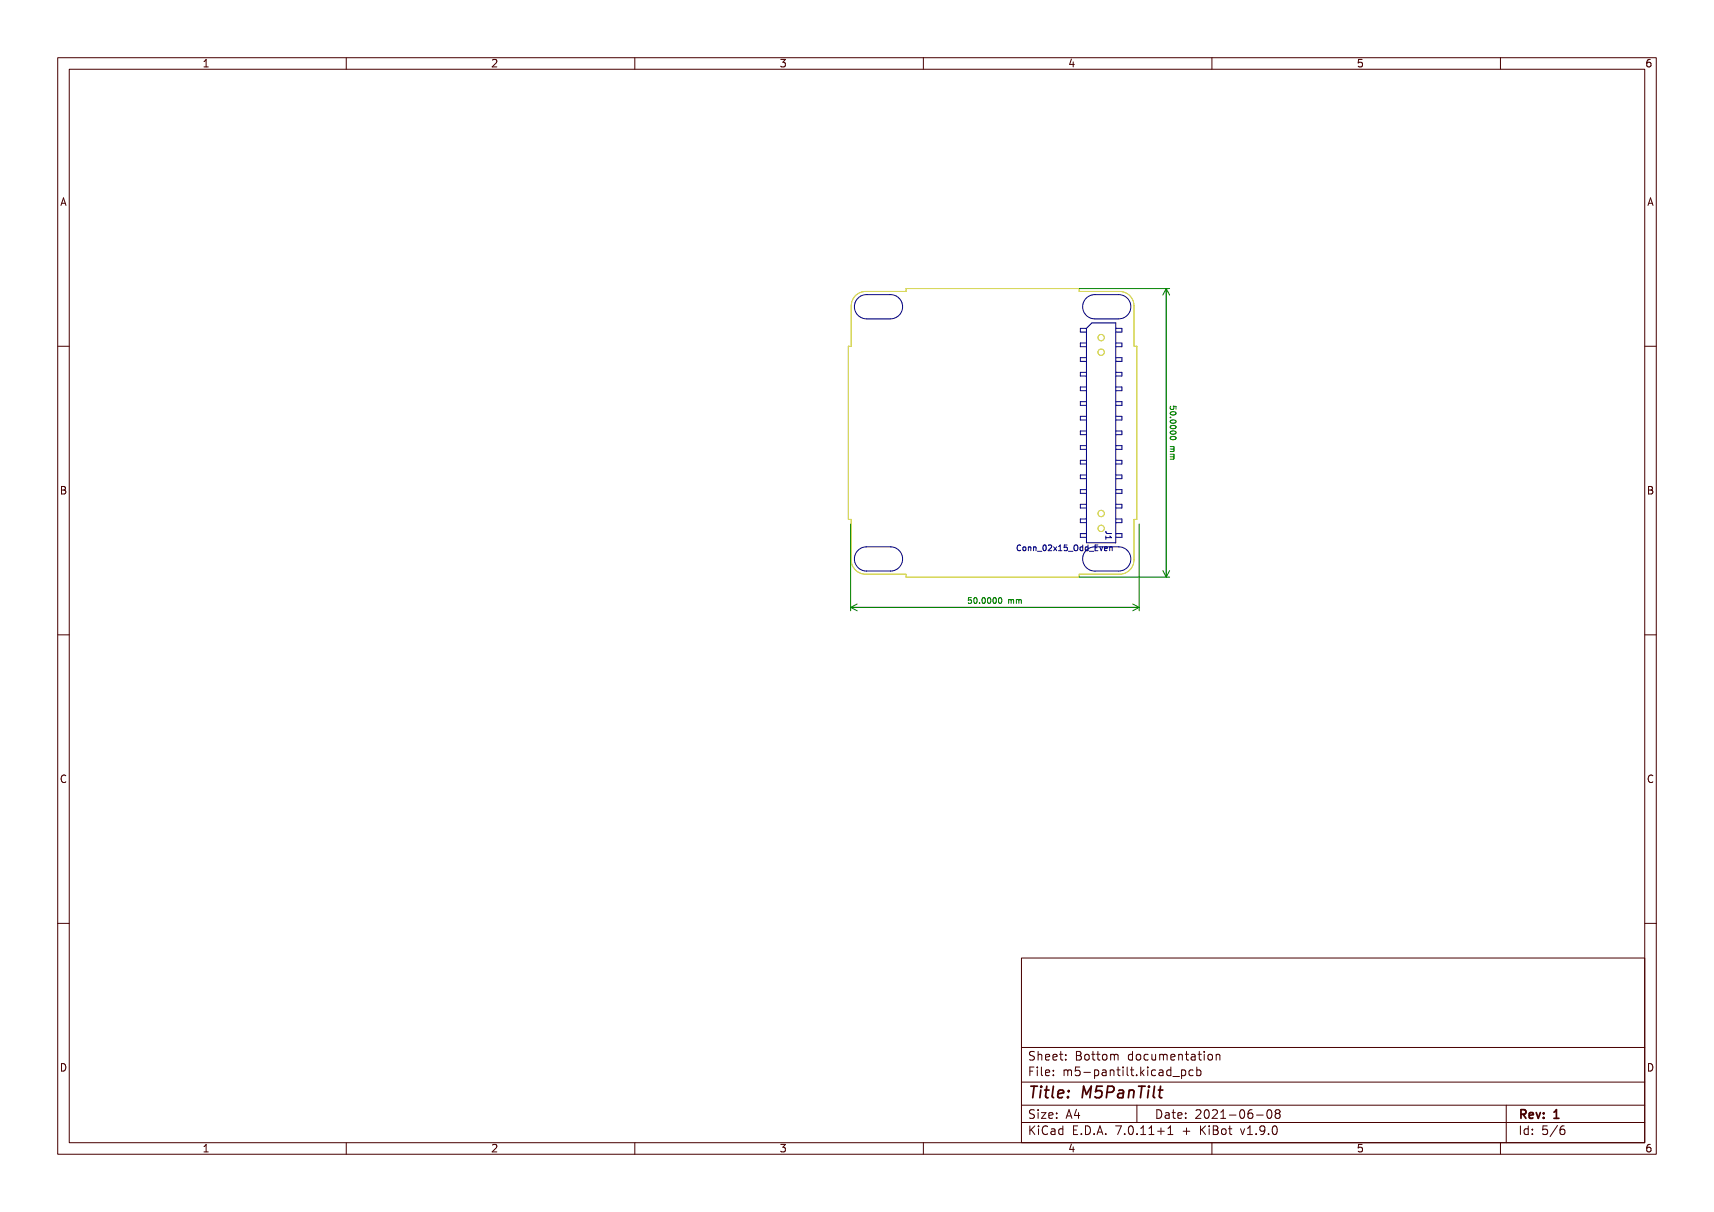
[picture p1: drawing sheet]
<svg xmlns="http://www.w3.org/2000/svg" width="297mm" height="210mm" viewBox="0 0 297 210" stroke-linecap="round" stroke-linejoin="round" font-family="sans-serif">
<g fill="none" stroke="#000084" stroke-width=".17">
<path d="M148.7 51.7l.9-.6 .6-.1h4.1a2.1 2.1 0 0 1 2.1 2.1 2.1 2.1 0 0 1-2.1 2.1h-4.1a2.1 2.1 0 0 1-2-1.2 2.1 2.1 0 0 1 .5-2.3zM188.2 51.7l.9-.6 .6-.1h4.2a2.1 2.1 0 0 1 2.1 2.1 2.1 2.1 0 0 1-2.1 2.1h-4.2a2.1 2.1 0 0 1-1.9-1.2 2.1 2.1 0 0 1 .4-2.3zM188.3 56.9h-1.1v.6h1.1M188.3 59.4h-1.1v.7h1.1M189.2 55.9h4.1v38.1h-5v-37.1zM193.3 59.4h1.1v.7h-1.1M193.3 56.9h1.1v.6h-1.1M188.3 62h-1.1v.6h1.1M188.3 64.5h-1.1v.7h1.1M188.3 67.1h-1.1v.6h1.1M188.3 69.6h-1.1v.6h1.1M188.3 72.1h-1.1v.7h1.1"/>
<path d="M188.3 74.7h-1.1v.6h1.1M188.3 77.2h-1.1v.7h1.1M188.3 79.8h-1.1v.6h1.1M193.3 79.8h1.1v.6h-1.1M193.3 77.2h1.1v.7h-1.1M193.3 74.7h1.1v.6h-1.1M193.3 72.1h1.1v.7h-1.1M193.3 69.6h1.1v.6h-1.1M193.3 67.1h1.1v.6h-1.1M193.3 64.5h1.1v.7h-1.1M193.3 62h1.1v.6h-1.1M148.7 95.4l.9-.6 .6-.1h4.1a2.1 2.1 0 0 1 2.1 2.1 2.1 2.1 0 0 1-2.1 2.1h-4.1a2.1 2.1 0 0 1-2-1.2 2.1 2.1 0 0 1 .5-2.3z"/>
<path d="M176.9 94.5a.44 .44 0 0 0-.7 .4 .44 .44 0 0 0 .7 .4M177.3 94.8h.3l.2 .1v.3l-.2 .2-.4-.2zM178.2 94.9l.4-.1v.6M178.2 94.8v.6M179.1 94.9l.4-.1v.6M179.1 94.8v.6M179.8 95.5h.7M180.9 94.5l.1-.1a.53 .53 0 0 1 .3 .5 .53 .53 0 0 1-.3 .5 .66 .66 0 0 1-.1-.9zM181.7 94.5l.4-.1 .1 .3-.6 .7h.6M182.6 94.8l.5 .6M183.1 94.8l-.5 .6M183.4 95.4h.6"/>
<path d="M183.4 94.7l.3-.3v1M184.9 94.4h-.5v.5h.5v.4l-.1 .1-.4-.1M185.1 95.5h.8M186.1 94.6l.2-.2a.33 .33 0 0 1 .5 .4v.3a.33 .33 0 0 1-.4 .3 .33 .33 0 0 1-.3-.3zM187.6 94.8h-.3l-.2 .1 .1 .5h.4M187.6 94.4v1M188.2 95.4l.9-.6 .6-.1h4.2a2.1 2.1 0 0 1 2.1 2.1 2.1 2.1 0 0 1-2.1 2.1h-4.2a2.1 2.1 0 0 1-1.9-1.2 2.1 2.1 0 0 1 .4-2.3zM188.3 92.5h-1.1v.6h1.1M188.3 82.3h-1.1v.6h1.1M188.3 84.8h-1.1v.7h1.1M188.3 87.4h-1.1v.6h1.1M188.3 89.9h-1.1v.7h1.1"/>
<path d="M188.5 94.8h-.3l-.1 .1v.5h.4M188.5 94.4v1M188.8 95.5h.7M189.8 94.9h.3M190.2 94.4h-.4v1h.4M190.6 94.8l.2 .6 .3-.6M191.5 94.8l-.1 .1v.4l.1 .1h.3M191.6 92.1l.2 .3h.8M191.6 92.9v.5M191.7 94.8l.2 .2-.5 .1M192.3 94.8v.6M192.3 92.9l.3 .3h-1"/>
<path d="M192.4 94.8l-.1 .1M192.6 94.8l.1 .1v.5M193.3 92.5h1.1v.6h-1.1M193.3 89.9h1.1v.7h-1.1M193.3 87.4h1.1v.6h-1.1M193.3 84.8h1.1v.7h-1.1M193.3 82.3h1.1v.6h-1.1"/>
</g>
<g fill="none" stroke="#c2c200" stroke-width=".17">
<path d="M148.4 51l1-.4 .6-.1h7v-.5h30v.5h7a2.5 2.5 0 0 1 2.5 2.5v7h.5v30h-.5v7a2.5 2.5 0 0 1-2.5 2.5h-7v.5h-30v-.5h-7a2.5 2.5 0 0 1-2.5-2.5v-7h-.5v-30h.5v-7a2.5 2.5 0 0 1 .9-2z"/>
<circle cx="190.8" cy="58.5" r=".55"/>
<circle cx="190.8" cy="61" r=".55"/>
<circle cx="190.8" cy="89" r=".55"/>
<circle cx="190.8" cy="91.5" r=".55"/>
</g>
<g fill="none" stroke="#008400" stroke-width=".17">
<path d="M187 50h15.7M202.1 50v50M202.1 50l-.6 1.1M202.1 50l.6 1.1M202.8 72.3h.1M202.8 77.4h.6M202.8 77.8h.5M202.8 78.7h.6M202.8 79.1h.5M202.8 71.5a.49 .49 0 0 1 .6-.2 .49 .49 0 0 1 .3 .5 .49 .49 0 0 1-.5 .2 .49 .49 0 0 1-.4-.5zM202.9 70.4l-.1 .1 .1 .4h.4v-.5h.5v.5M202.9 72.9a.48 .48 0 0 1 .5-.2 .48 .48 0 0 1 .3 .5 .49 .49 0 0 1-.5 .2 .49 .49 0 0 1-.4-.5z"/>
<path d="M202.9 73.8a.48 .48 0 0 1 .5-.1 .48 .48 0 0 1 .3 .4 .49 .49 0 0 1-.5 .3 .49 .49 0 0 1-.4-.5zM202.9 74.8a.48 .48 0 0 1 .5-.2 .48 .48 0 0 1 .3 .5 .49 .49 0 0 1-.5 .2 .49 .49 0 0 1-.4-.5zM202.9 75.7a.48 .48 0 0 1 .5-.1 .48 .48 0 0 1 .3 .4 .49 .49 0 0 1-.5 .3 .49 .49 0 0 1-.4-.5zM203.3 77.8l.1 .2v.2h-.6M203.3 79.1l.1 .2v.2l-.6 .1M203.3 77.4l.1 .3-.1 .1M203.3 78.7l.1 .3-.1 .1M147.4 90.8v15M197.4 90.8v15M201.5 98.9l.6 1.1M202.7 98.9l-.6 1.1M147.4 105.2h50"/>
<path d="M147.4 105.2l1.1 .6M148.5 104.7l-1.1 .5M168.3 103.5h-.5v.5h.5v.5l-.1 .1-.4-.1M168.8 103.6l.2-.1a.53 .53 0 0 1 .3 .6 .53 .53 0 0 1-.3 .5l-.3-.4zM169.7 104.5v.1M170.3 103.6l.1-.1a.53 .53 0 0 1 .3 .6 .53 .53 0 0 1-.3 .5l-.2-.4zM171.2 103.6l.2-.1a.53 .53 0 0 1 .3 .6 .53 .53 0 0 1-.3 .5l-.3-.4zM172.2 103.6l.1-.1a.53 .53 0 0 1 .4 .6 .53 .53 0 0 1-.4 .5l-.2-.4zM173.2 103.6l.1-.1a.53 .53 0 0 1 .3 .6 .53 .53 0 0 1-.3 .5 .67 .67 0 0 1-.1-1zM174.8 103.9v.7M174.8 104l.3-.1 .1 .1M175.2 104l.2-.1h.2v.7"/>
<path d="M175.2 104v.6M176.1 104l.3-.1 .1 .1M176.1 103.9v.7M176.5 104l.2-.1h.2l.1 .7M176.5 104v.6M187 100h15.7M196.3 104.7l1.1 .5M197.4 105.2l-1.1 .6"/>
</g>
<g fill="none" stroke="#480000" stroke-width=".17">
<path d="M10 10h277v190h-277zM12 12h273v186h-273zM35.3 10.7l.4-.4v1.3M35.3 11.6h.8M60 10v2M85.3 10.4l.5-.1 .3 .4-.8 .9h.8M110 10v2M135.3 10.3h.8l-.4 .5 .3 .1v.6l-.2 .1-.5-.1M160 10v2M185.7 10.2l-.4 1h.9M186 10.7v.9M210 10v2"/>
<path d="M236 10.3h-.6l-.1 .6 .2-.1 .5 .1 .1 .1-.1 .5-.2 .1-.5-.1M260 10v2M286 10.3l-.4 .1a.87 .87 0 0 0 0 1.2l.4-.1 .1-.5-.3-.2-.3 .1-.2 .1M10.6 35.6l.4-1.3 .4 1.3M10.7 35.2h.6M285.6 35.6l.4-1.3 .4 1.3M285.7 35.2h.6M10 60h2M285 60h2M10.7 84.3l.6 .1v.3l-.2 .2a.35 .35 0 0 1 .3 .3 .35 .35 0 0 1-.2 .4h-.5zM10.7 84.9h.4M285.7 84.3l.6 .1v.3l-.2 .2a.35 .35 0 0 1 .3 .3 .35 .35 0 0 1-.2 .4h-.5z"/>
<path d="M285.7 84.9h.4M10 110h2M285 110h2M11.4 134.4a.62 .62 0 0 0-.9 .5 .62 .62 0 0 0 .7 .7l.2-.1M286.4 134.4a.62 .62 0 0 0-.9 .5 .62 .62 0 0 0 .7 .7l.2-.1M10 160h2M285 160h2M177 166h108v32h-108zM10.7 184.3a.66 .66 0 0 1 .7 .6 .66 .66 0 0 1-.7 .7zM35.3 199.6h.8M35.3 198.7l.4-.4v1.3M60 198v2"/>
<path d="M85.3 198.4l.5-.1 .3 .4-.8 .9h.8M110 198v2M135.3 198.3h.8l-.4 .5 .3 .1v.6l-.2 .1-.5-.1M160 198v2M177 181.5h108M177 187.5h108M177 191.5h108M177 194.5h108M178.5 185.6h.5M178.5 195.1v1.5M178.7 195.7l.6 .9M179.2 184.9h-.7v1.5"/>
<path d="M179.2 182.3l-.5-.1-.2 .1v.5l.6 .2 .1 .4-.2 .3-.6-.1M179.2 192.4l-.5-.1-.2 .1v.5l.6 .2 .1 .4-.2 .3-.6-.1M179.3 195.1l-.8 .8M179.7 184.9v.1M179.7 185.4v1M179.9 182.8l.2-.1 .4 .1v.9M179.9 182.2v1.5M179.9 192.3v.1M179.9 192.8v1M180 195.1v.1M180 195.6v1M180.5 184.9v1.3l.2 .2"/>
<path d="M180.5 192.8h.7l-.7 1h.7M181.2 183.2l.7-.2-.1-.2-.4-.1-.2 .2v.7h.6M181.2 185.9l.7-.2-.1-.2-.4-.1-.2 .2v.7h.6M181.5 195.2a.6 .6 0 0 0-.7 0 .6 .6 0 0 0-.2 .7 .56 .56 0 0 0 .3 .6 .56 .56 0 0 0 .6-.1M181.7 193.3l.8-.2-.1-.2-.4-.1-.3 .2 .1 .7h.6M182.2 195.7h.5l.1 .9M182.5 183.2l.7-.2-.1-.2-.4-.1-.2 .2v.7h.6M182.5 186.2v.2M182.5 185.5v.1M182.8 195.9l-.5 .1a.29 .29 0 0 0-.2 .3 .29 .29 0 0 0 .2 .3l.5-.1M183.1 193.6v.2M183.1 192.9v.1"/>
<path d="M183.6 182.7h.6M183.8 182.2v1.3l.4 .2M184.2 195.7l-.5-.1-.2 .3v.4l.1 .2h.6M184.2 195.1v1.5M184.4 185.5l.4-.1 .2 .2M184.4 185.4v1M184.7 183.5v.2M184.7 182.8v.1M184.7 193.8l.5-1.5 .5 1.5M184.9 193.4h.7M185 185.6l.2-.2 .4 .1 .1 .9M185 185.6v.8"/>
<path d="M185.7 198.2l-.4 1h.9M186 198.7v.9M186 195.8h.5M186.5 182.2h.5l.2 .1 .1 .3-.3 .3a.4 .4 0 0 1 .4 .4 .4 .4 0 0 1-.3 .4h-.6zM186.5 182.9h.5M186.5 192.2l-.3 1.1h.9M186.7 195.1h-.7v1.5h.7M186.9 192.8v1M187.1 184.9h-.7l-.1 .7 .2-.1h.5l.2 .2-.1 .5-.2 .2h-.4l-.2-.2M187.4 196.4v.2M187.8 185.8h1.2M188.1 182.8l.4-.1 .2 .3v.4l-.2 .3-.4-.1-.1-.2v-.4z"/>
<path d="M188.1 195.1a.76 .76 0 0 1 .9 .7 .76 .76 0 0 1-.9 .8zM189.2 182.7h.5M189.4 182.2v1.3l.3 .2M189.6 196.4v.2M189.7 185.5l.4-.1 .3 .3v.4l-.2 .2h-.5M189.7 185.4v1.5M190 182.7h.6M190.1 196.6l.5-1.5 .5 1.5M190.2 182.2v1.3l.4 .2M190.2 196.2h.8M191 185.5h.6l.1 .9M191.1 182.8l.2-.1 .4 .1 .1 .6-.1 .2-.4 .1-.2-.2z"/>
<path d="M191.6 196.4v.2M191.7 185.7l-.5 .1a.3 .3 0 0 0-.3 .3 .3 .3 0 0 0 .3 .3l.5-.1M192.4 185.5l.2-.1 .4 .1v.9M192.4 185.4v1M192.5 182.8l.4-.1 .2 .2M192.5 182.7v1M193.1 182.9l.2-.2 .4 .1v.9M193.1 182.9v.8M193.3 195.1h1l-.6 1.5M193.5 185.4h.6M193.7 184.9v1.3l.4 .2M194.6 184.9v.1"/>
<path d="M194.6 185.4v1M194.9 196.4v.2M195.3 184.9v1.3l.2 .2M195.7 195.2l.2-.1a.81 .81 0 0 1 .6 .6 .81 .81 0 0 1-.3 .8l-.2 .1a.81 .81 0 0 1-.3-1.4zM195.9 185.4h.6M196.1 184.9v1.3l.4 .2M196.2 182.8l-.4-.1-.3 .3v.4l.2 .2h.5M196.2 182.2v1.5M197 182.8l.2-.1 .4 .1 .1 .6-.2 .2-.3 .1-.2-.2zM197 186.2v.2M197 191.5v3M197 196.4v.2"/>
<path d="M197.7 184.9v1.5M197.7 196.6h.8M197.7 195.5l.4-.4v1.5M197.8 185.8l.4 .6M198.2 185.4l-.5 .6M198.9 184.9v.1M198.9 185.4v1M199 182.8l-.5-.1-.3 .3v.4l.2 .2h.6M199.1 195.5l.4-.4v1.5M199.1 196.6h.9M199.6 182.7l.1 .9 .3 .1 .2-.2M200.2 182.7v1"/>
<path d="M200.2 185.5l-.4-.1-.3 .3v.4l.2 .2h.5M200.5 192.3a.76 .76 0 0 1 .8 .7 .76 .76 0 0 1-.8 .8zM200.6 196h1.1M200.9 185.5h.6v.9M201 182.8l.4-.1 .2 .2M201 182.7v1M201.2 195.4v1.2M201.5 185.7l-.5 .1a.29 .29 0 0 0-.2 .3 .29 .29 0 0 0 .2 .3l.5-.1M201.6 182.9l.2-.2 .4 .1v.9M201.6 182.9v.8M202 192.9h.5l.1 .9M202.4 196.6h.8"/>
<path d="M202.4 195.5l.4-.4v1.5M202.6 193.1l-.5 .1a.29 .29 0 0 0-.2 .3 .29 .29 0 0 0 .2 .3l.5-.1M202.9 183.2l.7-.2-.1-.2-.4-.1-.2 .2 .1 .7h.5M202.9 184.9v1.5M202.9 185.5l-.4-.1-.3 .3v.4l.1 .2h.6M203.1 192.8h.6M203.2 186.5h1.2M203.3 192.3v1.3l.4 .2M204.1 193.3l.7-.2-.1-.2-.4-.1-.2 .2 .1 .7h.5M204.2 182.8l.3-.1 .3 .1 .1 .9M204.2 182.7v1M204.7 185.5l.5-.1 .3 .3v.4l-.2 .2h-.6"/>
<path d="M204.7 185.4v1.5M205 196h1.2M205.4 182.7h.6M205.5 192.9v.1M205.5 193.6v.2M205.6 182.2v1.3l.1 .1 .3 .1M205.6 195.4v1.2M206.5 182.8h.5l.1 .9M206.7 185.5l-.4-.1-.3 .3v.4l.2 .2h.5M207.1 183l-.5 .1a.29 .29 0 0 0-.2 .3 .29 .29 0 0 0 .2 .3l.5-.1M207.2 192.4l.3-.1h.3l.2 .1 .1 .3-.1 .2-.8 .9h.9M207.4 185.5l.4-.1 .3 .3v.4l-.1 .2h-.6"/>
<path d="M207.4 184.9v1.5M207.6 182.7h.6M207.8 182.2v1.3l.1 .1 .3 .1M208 195.1v1.5M208.2 195.7l.7 .9M208.7 182.2v.1M208.7 182.7v1M208.8 192.4l.2-.1a.81 .81 0 0 1 .6 .6 .81 .81 0 0 1-.3 .8l-.1 .1a.81 .81 0 0 1-.4-1.4zM208.9 195.1l-.9 .8M209.4 182.8l.2-.1 .4 .1 .1 .6-.1 .2-.4 .1-.2-.2zM209.5 195.1v.1M209.5 195.6v1"/>
<path d="M210 198v2M210.1 192.4l.2-.1h.4l.2 .1 .1 .3-.1 .2-.9 .9h1M210.2 195.1h.5l.3 .1v.3l-.3 .3a.4 .4 0 0 1 .4 .4 .4 .4 0 0 1-.3 .4h-.6zM210.2 195.8h.5M210.7 182.8l.3-.1 .3 .1 .1 .9M210.7 182.7v1M211.5 193.8h.9M211.5 192.7l.5-.4v1.5M211.7 195.7l.3-.1 .4 .1 .1 .6-.2 .2-.3 .1-.3-.2zM212.9 195.6h.6M213 193.2h1.2M213.1 195.1v1.3l.4 .2"/>
<path d="M215 195.6l.3 1 .4-1M215 192.4l.2-.1a.81 .81 0 0 1 .6 .6 .81 .81 0 0 1-.3 .8l-.2 .1a.81 .81 0 0 1-.6-.6 .81 .81 0 0 1 .3-.8zM216.2 196.6h.8M216.2 195.5l.4-.4v1.5M217 192.3a.59 .59 0 0 0-.8 .6v.6l.2 .2 .4 .1 .2-.2 .1-.5-.1-.2h-.5l-.3 .2M217.7 196.4v.2M217.7 193.2h1.2M219.2 195.7l-.3 .3h-.3l-.3-.3v-.3l.2-.2 .4-.1 .2 .1a.99 .99 0 0 1-.4 1.4h-.2M219.7 192.4l.2-.1a.81 .81 0 0 1 .6 .6 .81 .81 0 0 1-.3 .8l-.2 .1a.81 .81 0 0 1-.6-.6 .81 .81 0 0 1 .3-.8zM219.8 196.4v.2M220.6 195.2l.2-.1a.81 .81 0 0 1 .6 .6 .81 .81 0 0 1-.3 .8l-.1 .1a.81 .81 0 0 1-.4-1.4zM221.2 192.9l-.2-.3 .2-.3h.3l.3 .3-.3 .3"/>
<path d="M221.2 192.9l-.2 .3v.3l.2 .3h.3l.3-.3-.1-.4-.2-.2M221.2 192.9h.3M236 198.3h-.6l-.1 .6 .2-.1 .5 .1 .1 .1-.1 .5-.2 .1-.5-.1M260 198v2M261 191.5v6.5M263.5 195.1v1.5M264.8 195.1v1.5M264.8 195.7l-.4-.1-.3 .3v.4l.1 .2h.6M265.5 196.4v.2M265.5 195.7v.1M268.1 195.1h-.7l-.1 .7 .2-.1h.5l.2 .2-.1 .5-.2 .2-.6-.2M269.9 195l-1.3 1.9"/>
<path d="M271 195.1a.59 .59 0 0 0-.7 .6v.6l.2 .2 .4 .1 .2-.2 .1-.5-.2-.2h-.4l-.3 .2M285.7 184.3a.66 .66 0 0 1 .7 .6 .66 .66 0 0 1-.7 .7zM286 198.3l-.4 .1a.87 .87 0 0 0 0 1.2l.4-.1 .1-.5-.3-.2-.3 .1-.2 .1"/>
</g>
<g fill="none" stroke="#480000" stroke-width=".3">
<path d="M178.6 188.2h1.2M179.2 188.2l-.3 2M180.4 188.9l-.2 1.3M180.4 188.2l-.1 .1 .1 .1M180.4 188.2l.1 .1-.1 .1M180.4 188.2v.2M181 188.9h.8M181.4 188.2l-.2 1.7v.2l.4 .1M182.5 188.2l-.2 1.7 .3 .3M183.3 189.5l1-.1-.1-.4-.5-.1-.3 .3-.1 .9 .2 .1 .6-.1M185.1 190v.1l-.1 .1M185.1 190l-.1 .1v.1"/>
<path d="M185.1 190l-.1 .2M185.2 189v.2M185.2 189l.1 .1-.1 .1M185.2 189l-.1 .1 .1 .1M187.5 190.2l.3-2 .5 1.4 .8-1.4-.2 2M191 188.2h-.9l-.3 1 .4-.2 .6 .1 .2 .3-.2 .6-.3 .2h-.5l-.3-.2M191.8 189.3h.8a.55 .55 0 0 0 .4-.5 .55 .55 0 0 0-.3-.6h-.7l-.3 2M193.9 189l.2-.1 .5 .1v1.2M194.7 189.4h-.7a.4 .4 0 0 0-.3 .4 .4 .4 0 0 0 .2 .4l.7-.1M195.7 189.1a.49 .49 0 0 1 .8 .1l-.1 1M195.7 188.9l-.2 1.3M197.3 188.2h1.1"/>
<path d="M197.9 188.2l-.3 2M199 188.9l-.1 1.3M199.1 188.2v.2M199.1 188.2l-.1 .1 .1 .1M199.1 188.2l.1 .1-.1 .1M200.1 188.2l-.3 1.7 .3 .3M200.7 188.9h.8M201.1 188.2l-.2 1.7 .1 .2 .3 .1M263.6 193.1l.7-.1 .1-.2-.1-.4-.2-.1h-.5v1.5M263.9 193.1l.5 .7M265 193.3l.7-.2-.1-.3h-.4l-.2 .2 .1 .7h.5M266.2 192.8l.4 1 .3-1"/>
<path d="M267.5 193.6v.2M267.5 192.8v.2M269.3 193.8h.8M269.3 192.7l.4-.4v1.5"/>
</g>
<text font-size="2.7" fill="#fff" x="178" y="190.3">Title: M5PanTilt</text>
<g font-size="2" fill="#fff">
<text x="178" y="183.7">Sheet: Bottom documentation</text>
<text x="178" y="186.5">File: m5-pantilt.kicad_pcb</text>
<text x="178" y="196.6">KiCad E.D.A. 7.0.11+1 + KiBot v1.9.0</text>
<text x="178" y="193.9">Size: A4</text>
<text x="200" y="193.9">Date: 2021-06-08</text>
<text x="263" y="193.9">Rev: 1</text>
<text x="263" y="196.6">Id: 5/6</text>
</g>
<g font-size="1.7" fill="#fff">
<text x="35" y="11.7">1</text>
<text x="85" y="11.7">2</text>
<text x="135" y="11.7">3</text>
<text x="185" y="11.7">4</text>
<text x="235" y="11.7">5</text>
<text x="285" y="11.7">6</text>
<text x="10.5" y="35.7">A</text>
<text x="285.5" y="35.7">A</text>
<text x="10.5" y="85.6">B</text>
<text x="285.5" y="85.6">B</text>
<text x="10.5" y="135.7">C</text>
<text x="285.5" y="135.7">C</text>
<text x="10.5" y="185.6">D</text>
<text x="285.5" y="185.6">D</text>
<text x="35" y="199.7">1</text>
<text x="85" y="199.7">2</text>
<text x="135" y="199.7">3</text>
<text x="185" y="199.7">4</text>
<text x="235" y="199.7">5</text>
<text x="285" y="199.7">6</text>
</g>
<g font-size="1.3" fill="#fff">
<text x="202.7" y="71" transform="rotate(90 202.7 71)">50.0000 mm</text>
<text x="176.9" y="95.5">Conn_02x15_Odd_Even</text>
<text x="191.6" y="92" transform="rotate(90 191.6 92)">J1</text>
<text x="168.4" y="104.6">50.0000 mm</text>
</g>
</svg>
